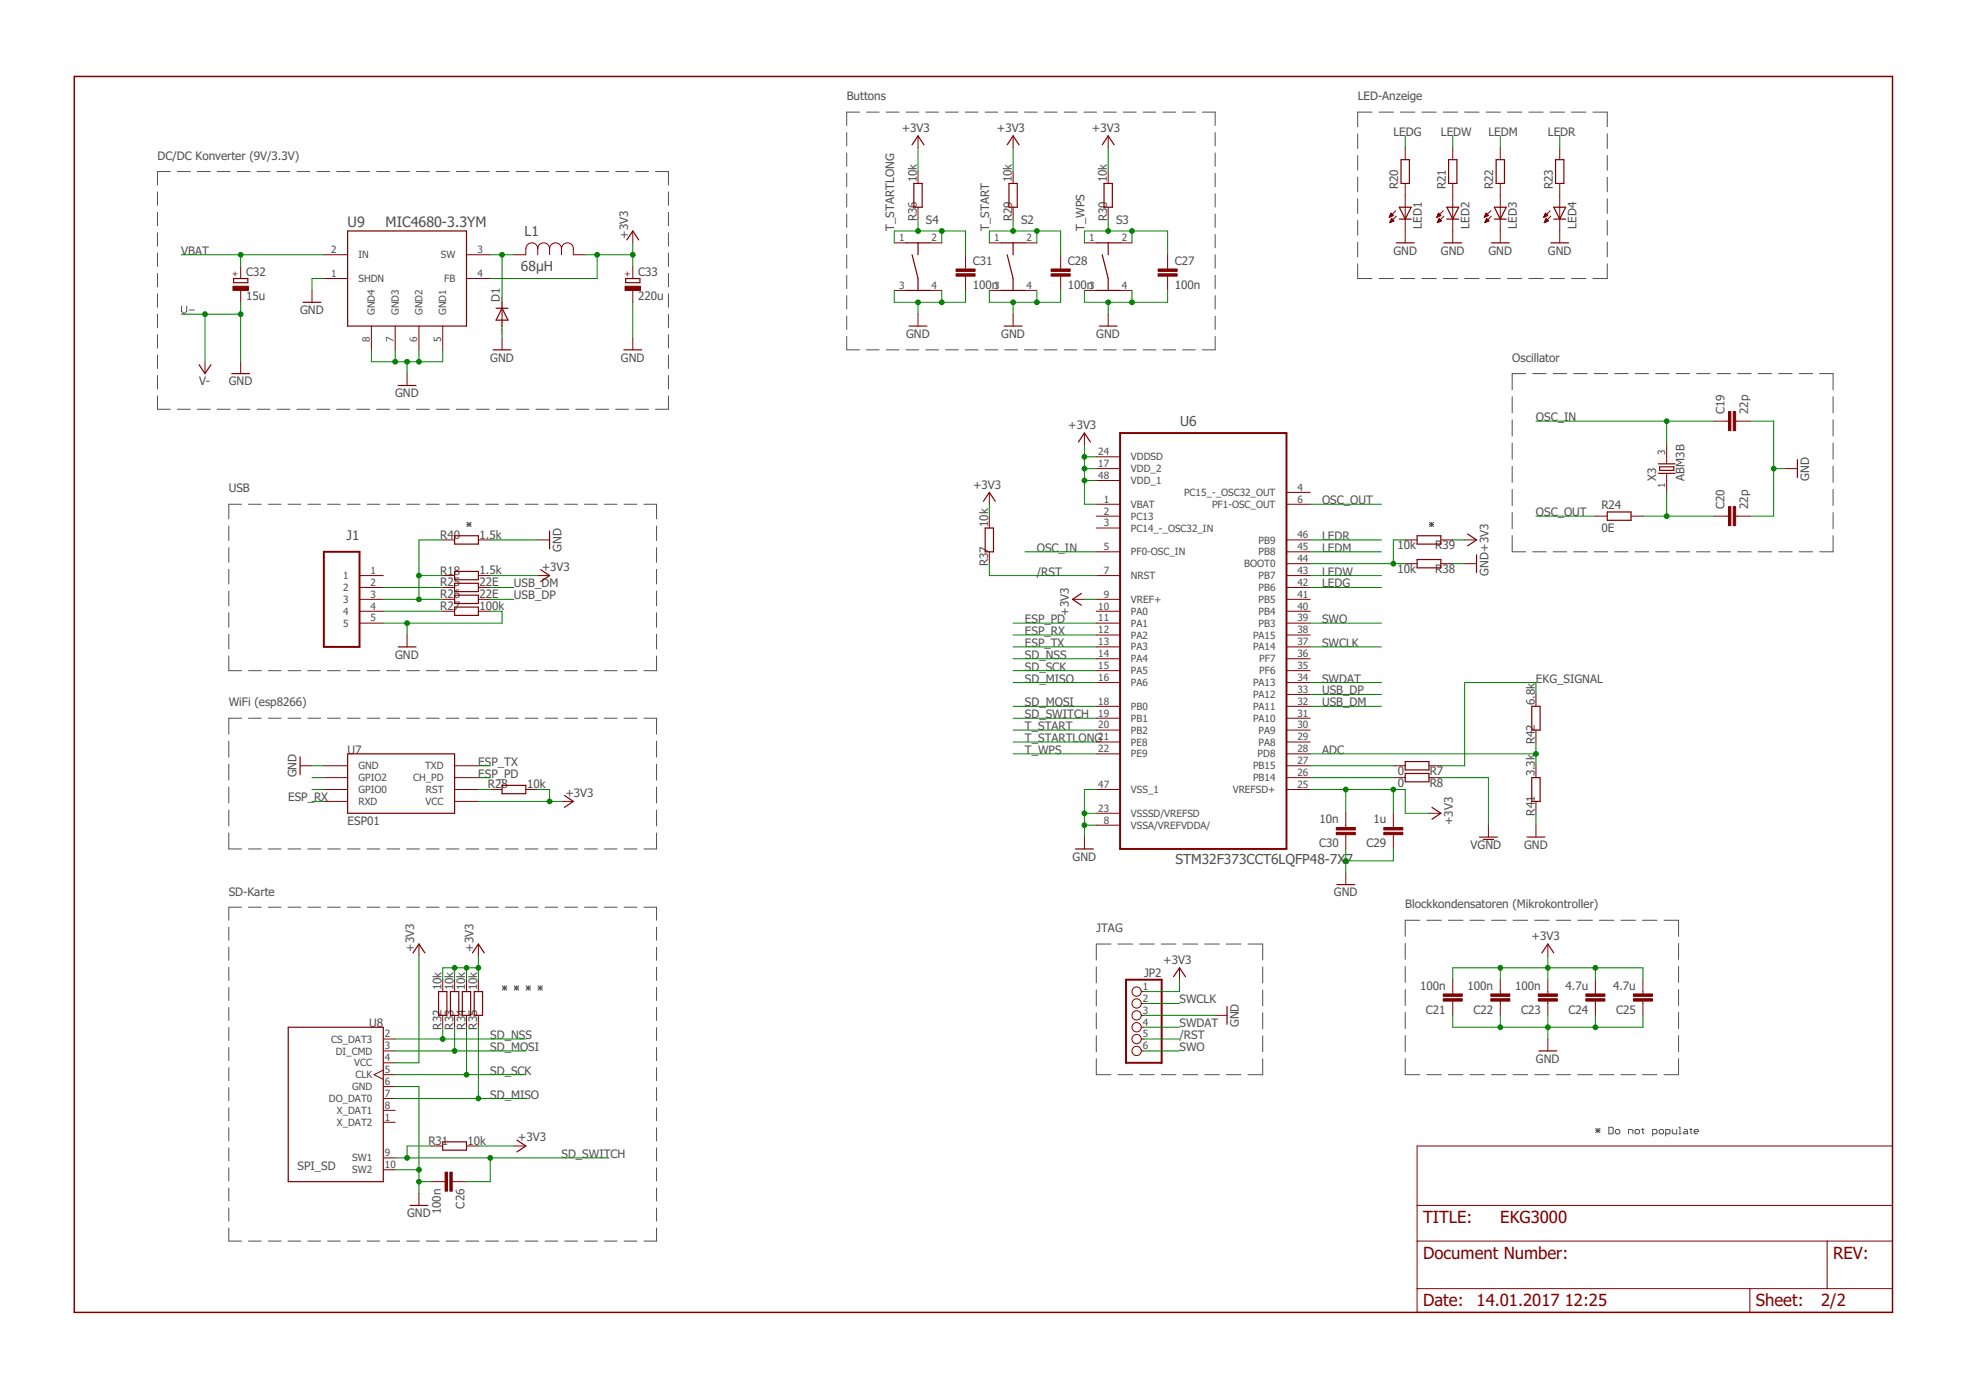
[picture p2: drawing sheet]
<svg xmlns="http://www.w3.org/2000/svg" width="420mm" height="297mm" viewBox="0 0 420 297" stroke-linecap="round" stroke-linejoin="round" font-family="sans-serif">
<g fill="none" stroke="#505050" stroke-width=".21">
<path d="M36.4 36.7h-2.7v2.8M37.9 36.7h2.8M42.2 36.7h2.7M46.4 36.7h2.8M50.7 36.7h2.7M54.9 36.7h2.8M59.2 36.7h2.8M63.5 36.7h2.7M67.7 36.7h2.8M72 36.7h2.7M76.2 36.7h2.8M80.5 36.7h2.7"/>
<path d="M84.8 36.7h2.7M89 36.7h2.8M93.3 36.7h2.7M97.5 36.7h2.8M101.8 36.7h2.7M106 36.7h2.8M110.3 36.7h2.8M114.6 36.7h2.7M118.8 36.7h2.8M123.1 36.7h2.7M127.3 36.7h2.8M131.6 36.7h2.7"/>
<path d="M135.8 36.7h2.8M140.1 36.7h2.8v2.8M181 28.3v2.9M181 32.7v2.8M181 37v2.9M183.7 24h-2.7v2.8M185.2 24h2.7M189.4 24h2.7M193.6 24h2.7M197.8 24h2.8M202.1 24h2.7M206.3 24h2.7"/>
<path d="M210.5 24h2.7M214.7 24h2.8M219 24h2.7M223.2 24h2.7M227.4 24h2.7M231.6 24h2.8M235.9 24h2.7M240.1 24h2.7M244.3 24h2.7M248.5 24h2.7M252.8 24h2.7M257 24h2.7v2.8"/>
<path d="M259.7 28.3v2.9M259.7 32.7v2.8M259.7 37v2.9M290.2 28.6v3.1M290.2 33.2v3.2M290.2 37.9v3.1M293.2 24h-3v3.1M294.7 24h3.1M299.3 24h3.1M303.9 24h3M308.4 24h3.1M313 24h3.1"/>
<path d="M317.6 24h3.1M322.2 24h3M326.7 24h3.1M331.3 24h3M335.9 24h3M340.4 24h3.1v3.1M343.5 28.6v3.1M343.5 33.2v3.2M343.5 37.9v3.1M33.7 41v2.9M33.7 45.4v2.8M33.7 49.7v2.9"/>
<path d="M33.7 54.1v2.8M33.7 58.4v2.9M142.9 41v2.9M142.9 45.4v2.8M142.9 49.7v2.9M142.9 54.1v2.8M142.9 58.4v2.9M181 41.4v2.9M181 45.7v2.9M181 50.1v2.9M181 54.5v2.8M181 58.8v2.9"/>
<path d="M259.7 41.4v2.9M259.7 45.7v2.9M259.7 50.1v2.9M259.7 54.5v2.8M259.7 58.8v2.9M290.2 42.5v3.1M290.2 47.1v3.1M290.2 51.8v3.1M290.2 56.4v3.1h3M294.7 59.5h3.1M299.3 59.5h3.1M303.9 59.5h3"/>
<path d="M308.4 59.5h3.1M313 59.5h3.1M317.6 59.5h3.1M322.2 59.5h3M326.7 59.5h3.1M331.3 59.5h3M335.9 59.5h3M343.5 56.4v3.1h-3.1M343.5 42.5v3.1M343.5 47.1v3.1M343.5 51.8v3.1M33.7 62.8v2.9"/>
<path d="M33.7 67.2v2.8M33.7 71.5v2.9M33.7 75.9v2.8M38.8 65.4v1.1l.5 .6 .6-.6v-1.1M40.4 66.3h1.1M142.9 62.8v2.9M142.9 67.2v2.8M142.9 71.5v2.9M142.9 75.9v2.8M181 63.2v2.8M181 67.5v2.9M181 71.9v2.9h2.7"/>
<path d="M185.2 74.8h2.7M189.4 74.8h2.7M193.6 74.8h2.7M197.8 74.8h2.8M202.1 74.8h2.7M206.3 74.8h2.7M210.5 74.8h2.7M214.7 74.8h2.8M219 74.8h2.7M223.2 74.8h2.7M227.4 74.8h2.7M231.6 74.8h2.8"/>
<path d="M235.9 74.8h2.7M240.1 74.8h2.7M244.3 74.8h2.7M248.5 74.8h2.7M252.8 74.8h2.7M259.7 71.9v2.9h-2.7M259.7 63.2v2.8M259.7 67.5v2.9M326.1 79.8h-2.9v3.5M327.6 79.8h2.8M331.9 79.8h2.9M336.3 79.8h2.9"/>
<path d="M340.7 79.8h2.9M345.1 79.8h2.9M349.5 79.8h2.8M353.8 79.8h2.9M358.2 79.8h2.9M362.6 79.8h2.9M367 79.8h2.8M371.3 79.8h2.9M375.7 79.8h2.9M380.1 79.8h2.9M384.5 79.8h2.9M388.9 79.8h2.9v3.5"/>
<path d="M33.7 80.2v2.9M33.7 84.6v2.9h2.7M37.9 87.5h2.8M42.2 87.5h2.7M46.4 87.5h2.8M50.7 87.5h2.7M54.9 87.5h2.8M59.2 87.5h2.8M63.5 87.5h2.7M67.7 87.5h2.8M72 87.5h2.7M76.2 87.5h2.8"/>
<path d="M80.5 87.5h2.7M84.8 87.5h2.7M89 87.5h2.8M93.3 87.5h2.7M97.5 87.5h2.8M101.8 87.5h2.7M106 87.5h2.8M110.3 87.5h2.8M114.6 87.5h2.7M118.8 87.5h2.8M123.1 87.5h2.7M127.3 87.5h2.8"/>
<path d="M131.6 87.5h2.7M135.8 87.5h2.8M142.9 84.6v2.9h-2.8M142.9 80.2v2.9M323.2 84.8v3.4M323.2 89.7v3.5M323.2 94.7v3.4M323.2 99.6v3.5M391.8 84.8v3.4M391.8 89.7v3.5M391.8 94.7v3.4M391.8 99.6v3.5"/>
<path d="M48.9 112.4v3.1M48.9 117v3.2M51.6 107.8h-2.7v3.1M53.1 107.8h2.7M57.3 107.8h2.8M61.6 107.8h2.7M65.8 107.8h2.7M70 107.8h2.7M74.2 107.8h2.8M78.5 107.8h2.7M82.7 107.8h2.7M86.9 107.8h2.7"/>
<path d="M91.1 107.8h2.8M95.4 107.8h2.7M99.6 107.8h2.7M99.8 112.1h.9M99.8 111.6l.9 .9M100.2 111.6v.9M100.7 111.6l-.9 .9M103.8 107.8h2.7M108 107.8h2.7M112.2 107.8h2.8M116.5 107.8h2.7M120.7 107.8h2.7"/>
<path d="M124.9 107.8h2.8M129.1 107.8h2.8M133.4 107.8h2.7M137.6 107.8h2.7v3.1M140.3 112.4v3.1M140.3 117v3.2M305.5 111.6l.9 .9M305.5 112.1h.9M305.9 111.6v.9M306.4 111.6l-.9 .9M323.2 104.6v3.4M323.2 109.5v3.5"/>
<path d="M323.2 114.5v3.4h2.9M327.6 117.9h2.8M331.9 117.9h2.9M336.3 117.9h2.9M340.7 117.9h2.9M345.1 117.9h2.9M349.5 117.9h2.8M353.8 117.9h2.9M358.2 117.9h2.9M362.6 117.9h2.9M367 117.9h2.8M371.3 117.9h2.9"/>
<path d="M375.7 117.9h2.9M380.1 117.9h2.9M384.5 117.9h2.9M391.8 114.5v3.4h-2.9M391.8 104.6v3.4M391.8 109.5v3.5M48.9 121.7v3.1M48.9 126.3v3.1M48.9 130.9v3.1M48.9 135.6v3.1M140.3 121.7v3.1M140.3 126.3v3.1"/>
<path d="M140.3 130.9v3.1M140.3 135.6v3.1M48.9 140.2v3.1h2.7M48.9 158.4v3.4M51.6 153.5h-2.7v3.4M53.1 143.3h2.7M53.1 153.5h2.7M57.3 143.3h2.8M57.3 153.5h2.8M61.6 143.3h2.7M61.6 153.5h2.7M65.8 143.3h2.7"/>
<path d="M65.8 153.5h2.7M70 143.3h2.7M70 153.5h2.7M74.2 143.3h2.8M74.2 153.5h2.8M78.5 143.3h2.7M78.5 153.5h2.7M82.7 143.3h2.7M82.7 153.5h2.7M86.9 143.3h2.7M86.9 153.5h2.7M91.1 143.3h2.8"/>
<path d="M91.1 153.5h2.8M95.4 143.3h2.7M95.4 153.5h2.7M99.6 143.3h2.7M99.6 153.5h2.7M103.8 143.3h2.7M103.8 153.5h2.7M108 143.3h2.7M108 153.5h2.7M112.2 143.3h2.8M112.2 153.5h2.8M116.5 143.3h2.7"/>
<path d="M116.5 153.5h2.7M120.7 143.3h2.7M120.7 153.5h2.7M124.9 143.3h2.8M124.9 153.5h2.8M129.1 143.3h2.8M129.1 153.5h2.8M133.4 143.3h2.7M133.4 153.5h2.7M137.6 153.5h2.7v3.4M140.3 140.2v3.1h-2.7M140.3 158.4v3.4"/>
<path d="M48.9 163.3v3.4M48.9 168.2v3.4M48.9 173.1v3.4M48.9 178v3.4h2.7M140.3 163.3v3.4M140.3 168.2v3.4M140.3 173.1v3.4M140.3 178v3.4h-2.7M48.9 198.1v2.8M51.6 193.9h-2.7v2.7M53.1 181.4h2.7M53.1 193.9h2.7"/>
<path d="M57.3 181.4h2.8M57.3 193.9h2.8M61.6 181.4h2.7M61.6 193.9h2.7M65.8 181.4h2.7M65.8 193.9h2.7M70 181.4h2.7M70 193.9h2.7M74.2 181.4h2.8M74.2 193.9h2.8M78.5 181.4h2.7M78.5 193.9h2.7"/>
<path d="M82.7 181.4h2.7M82.7 193.9h2.7M86.9 181.4h2.7M86.9 193.9h2.7M91.1 181.4h2.8M91.1 193.9h2.8M95.4 181.4h2.7M95.4 193.9h2.7M99.6 181.4h2.7M99.6 193.9h2.7M103.8 181.4h2.7M103.8 193.9h2.7"/>
<path d="M108 181.4h2.7M108 193.9h2.7M112.2 181.4h2.8M112.2 193.9h2.8M116.5 181.4h2.7M116.5 193.9h2.7M120.7 181.4h2.7M120.7 193.9h2.7M124.9 181.4h2.8M124.9 193.9h2.8M129.1 181.4h2.8M129.1 193.9h2.8"/>
<path d="M133.4 181.4h2.7M133.4 193.9h2.7M137.6 193.9h2.7v2.7M140.3 198.1v2.8M303.4 196.7h-3.1v3.4M304.9 196.7h3.1M309.5 196.7h3.2M314.2 196.7h3M318.7 196.7h3.2M323.4 196.7h3.1M328 196.7h3.1M332.6 196.7h3.1"/>
<path d="M337.2 196.7h3.1M341.8 196.7h3.1M346.4 196.7h3.1M351 196.7h3.1M355.6 196.7h3.1v3.4M48.9 202.4v2.8M48.9 206.7v2.8M48.9 211v2.8M48.9 215.3v2.8M48.9 219.6v2.8M107.4 210.7l.9 .9M107.4 211.1h.9"/>
<path d="M107.8 210.7v.9M108.3 210.7l-.9 .9M109.9 211.1h.9M109.9 210.7l.9 .9M110.4 210.7v.9M110.8 210.7l-.9 .9M112.4 211.1h1M112.4 210.7l1 .9M112.9 210.7v.9M113.4 210.7l-1 .9M115 211.1h.9M115 210.7l.9 .9"/>
<path d="M115.4 210.7v.9M115.9 210.7l-.9 .9M140.3 202.4v2.8M140.3 206.7v2.8M140.3 211v2.8M140.3 215.3v2.8M140.3 219.6v2.8M234.3 206.6v3.4M234.3 211.5v3.4M234.3 216.5v3.4M237.4 201.7h-3.1v3.4M238.9 201.7h3.2"/>
<path d="M243.5 201.7h3.2M248.2 201.7h3.1M252.8 201.7h3.1M257.5 201.7h3.1M262.1 201.7h3.1M266.7 201.7h3.2v3.4M269.9 206.6v3.4M269.9 211.5v3.4M269.9 216.5v3.4M300.3 201.6v3.4M300.3 206.5v3.5M300.3 211.5v3.4"/>
<path d="M300.3 216.4v3.4M358.7 201.6v3.4M358.7 206.5v3.5M358.7 211.5v3.4M358.7 216.4v3.4M48.9 223.9v2.8M48.9 228.2v2.7M48.9 232.4v2.8M48.9 236.7v2.8M140.3 223.9v2.8M140.3 228.2v2.7M140.3 232.4v2.8"/>
<path d="M140.3 236.7v2.8M234.3 221.4v3.4M234.3 226.3v3.4h3.1M238.9 229.7h3.2M243.5 229.7h3.2M248.2 229.7h3.1M252.8 229.7h3.1M257.5 229.7h3.1M262.1 229.7h3.1M269.9 226.3v3.4h-3.2M269.9 221.4v3.4M300.3 226.2v3.5h3.1"/>
<path d="M300.3 221.3v3.4M304.9 229.7h3.1M309.5 229.7h3.2M314.2 229.7h3M318.7 229.7h3.2M323.4 229.7h3.1M328 229.7h3.1M332.6 229.7h3.1M337.2 229.7h3.1M341.8 229.7h3.1M346.4 229.7h3.1M351 229.7h3.1"/>
<path d="M358.7 226.2v3.5h-3.1M358.7 221.3v3.4M48.9 241v2.8M48.9 245.3v2.8M48.9 249.6v2.8M48.9 253.9v2.7M48.9 258.1v2.8M140.3 241v2.8M140.3 245.3v2.8M140.3 249.6v2.8M140.3 253.9v2.7M140.3 258.1v2.8"/>
<path d="M341 241.1l.9 1M341 241.6h.9M341.5 241.1v1M341.9 241.1l-.9 1M343.8 240.9h.7l.3 .2v1l-.3 .2h-.7zM345.2 241.6l.3-.2h.4l.3 .2v.5l-.3 .2h-.4l-.3-.2zM348 242.3v-.9h.7l.3 .2v.7M349.4 241.6l.3-.2h.4l.3 .2v.5l-.3 .2h-.4l-.3-.2zM350.8 241.4h.5M351.1 241.1v1l.2 .2M353.2 242.3h.7l.2-.2v-.5l-.2-.2h-.7v1.4M354.6 241.6l.2-.2h.5l.2 .2v.5l-.2 .2h-.5l-.2-.2z"/>
<path d="M356 242.3h.7l.2-.2v-.5l-.2-.2h-.7v1.4M357.4 241.4v.7l.2 .2h.7v-.9M358.8 242.3h.5M358.8 240.9h.2v1.4M360 241.4h.4l.3 .2v.7h-.7l-.3-.2 .3-.3h.7M361.1 241.4h.5M361.4 241.1v1l.2 .2M362.1 241.8h.9l-.2-.4h-.5l-.2 .2v.5l.2 .2h.5M48.9 262.4v2.8h2.7M53.1 265.2h2.7M57.3 265.2h2.8M61.6 265.2h2.7"/>
<path d="M65.8 265.2h2.7M70 265.2h2.7M74.2 265.2h2.8M78.5 265.2h2.7M82.7 265.2h2.7M86.9 265.2h2.7M91.1 265.2h2.8M95.4 265.2h2.7M99.6 265.2h2.7M103.8 265.2h2.7M108 265.2h2.7M112.2 265.2h2.8"/>
<path d="M116.5 265.2h2.7M120.7 265.2h2.7M124.9 265.2h2.8M129.1 265.2h2.8M133.4 265.2h2.7M140.3 262.4v2.8h-2.7"/>
</g>
<path d="M15.9 16.3h388.6v264.2h-388.6z" fill="none" stroke="#800000" stroke-width=".32"/>
<g fill="none" stroke="#800000" stroke-width=".21">
<path d="M196.2 29v2.6M196.2 36.7v2.5M216.5 29v2.6M216.5 36.7v2.5M236.8 29v2.6M236.8 36.7v2.5M300.3 31.6v2.5M300.3 39.2v12.7M310.5 31.6v2.5M310.5 39.2v12.7M320.6 31.6v2.5M320.6 39.2v12.7"/>
<path d="M333.3 31.6v2.5M333.3 39.2v12.7M51.4 57v2.5M69.2 59.5h5.1M69.2 54.4h5.1M99.7 59.5h5.1M99.7 54.4h5.1M114.9 53.2a1.27 1.27 0 0 1 1.3-1.3 1.27 1.27 0 0 1 1.3 1.3M114.9 53.2a1.27 1.27 0 0 0-1.3-1.3 1.27 1.27 0 0 0-1.2 1.3v1.2h-2.6M114.9 53.2v1.2M117.5 53.2a1.27 1.27 0 0 1 1.2-1.3 1.27 1.27 0 0 1 1.3 1.3M117.5 53.2v1.2"/>
<path d="M120 53.2a1.27 1.27 0 0 1 1.3-1.3 1.27 1.27 0 0 1 1.2 1.3v1.2h2.6M120 53.2v1.2M135.2 49.4v2.5M135.2 57v2.5M191.1 51.9h2.6M196.2 44.3v2.5M198.7 51.9h2.6M206.4 54.4v3.1M206.4 59v3.1M211.4 51.9h2.6M216.5 44.3v2.5M219.1 51.9h2.5"/>
<path d="M226.7 54.4v3.1M226.7 59v3.1M231.8 51.9h2.5M236.8 44.3v2.5M239.4 51.9h2.5M249.5 54.4v3.1M249.5 59v3.1M296.9 46.3h.3M297 46.2h.4M297 47.5h.1M297.1 46.1h.6M297.1 46h.6"/>
<path d="M297.1 47.4h.3M297.1 47.3h.6M297.2 45.8h.4M297.2 45.7h.3M297.2 47.2h.7M297.2 45.6h.1M297.2 47.1h.6M297.3 46.9h.3M297.3 46.8h.2M297.4 46.7l.5 .5-.9 .4zM297.8 46.1l-.5-.5-.4 .8M297.8 46.1l-.9 .3"/>
<path d="M298.3 45l-1.4 1.4M298.4 46.2l-1.4 1.4M307.1 46.3h.2M307.1 46.2h.5M307.2 47.5h.1M307.2 46.1h.7M307.3 46h.5M307.3 47.4h.3M307.3 45.8h.4M307.3 47.3h.6M307.4 45.7h.2M307.4 47.2h.6"/>
<path d="M307.4 45.6h.1M307.4 47.1h.5M307.4 45.6l-.4 .8M307.4 45.6l.5 .5M307.5 46.9h.3M307.5 46.8h.2M307.6 46.7l.5 .5-.9 .4zM307.9 46.1l-.9 .3M308.4 45l-1.4 1.4M308.6 46.2l-1.4 1.4M317.3 46.3h.2M317.3 46.2h.5"/>
<path d="M317.4 47.5h.1M317.4 46.1h.7M317.4 46h.6M317.4 47.4h.3M317.5 45.8h.4M317.5 47.3h.5M317.5 45.7h.3M317.5 47.2h.7M317.6 45.6h.1M317.6 47.1h.5M317.6 45.6l-.4 .8M317.6 45.6l.5 .5-.9 .3"/>
<path d="M317.6 46.9h.3M317.7 46.8h.1M318.2 47.2l-.5-.5-.4 .9M318.2 47.2l-.9 .4M318.6 45l-1.4 1.4M318.7 46.2l-1.4 1.4M330 46.3h.2M330 46.2h.5M330.1 46.1h.6M330.1 47.5h.1M330.1 46h.6M330.1 47.4h.3"/>
<path d="M330.2 45.8h.4M330.2 47.3h.5M330.2 45.7h.3M330.2 47.2h.7M330.3 45.6h.1M330.3 47.1h.5M330.3 45.6l.5 .5-.9 .3zM330.3 46.9h.3M330.4 46.8h.1M330.4 46.7l.5 .5-.9 .4zM331.3 45l-1.4 1.4M331.4 46.2l-1.4 1.4"/>
<path d="M43.8 77.3v2.5M51.4 62.1v2.5M51.4 77.3v2.5M66.7 62.1v2.5M79.4 69.7v5.1M84.5 69.7v5.1M87 79.8v2.6M89.5 69.7v5.1M94.6 69.7v5.1M107.3 64.6v5.1M107.3 72.2v2.6M135.2 62.1v2.5"/>
<path d="M135.2 72.2v2.6M191.1 62.1h2.6M196.2 67.1v2.6M198.7 62.1h2.6M211.4 62.1h2.6M216.5 67.1v2.6M219.1 62.1h2.5M231.8 62.1h2.5M236.8 67.1v2.6M239.4 62.1h2.5M231.8 92.5v2.6M234.3 97.6h5.1"/>
<path d="M356.2 95.1v4M366.4 90h3M370.9 90h3.1M94.6 115.4h2.6M102.2 115.4h2.6M114.9 115.4h2.6M211.4 105.2v2.6M211.4 110.3v2.5M211.4 117.9v2.6M234.3 100.1h5.1M234.3 102.7h5.1M234.3 107.8h5.1"/>
<path d="M234.3 110.3h5.1M234.3 112.8h5.1M234.3 117.9h5.1M274.9 107.8h5.1M274.9 117.9h5.1M274.9 115.4h5.1M274.9 105.2h5.1M300.3 115.4h2.6M307.9 115.4h2.6M313 115.4h2.6M341 110.3h2.5M348.6 110.3h2.5"/>
<path d="M356.2 101.2v4M366.4 110.3h3M370.9 110.3h3.1M381.6 100.1h2.5M76.8 123h5.1M76.8 128.1h5.1M76.8 130.6h5.1M76.8 133.2h5.1M76.8 125.5h5.1M87 135.7v2.5M94.6 123h2.6M94.6 128.1h2.6"/>
<path d="M94.6 130.6h2.6M94.6 125.5h2.6M102.2 123h2.6M102.2 128.1h2.6M102.2 130.6h2.6M102.2 125.5h2.6M114.9 123h2.6M229.2 128.1h2.6M234.3 123h5.1M234.3 128.1h5.1M234.3 130.6h5.1M234.3 133.2h5.1"/>
<path d="M234.3 135.7h5.1M234.3 138.2h5.1M274.9 123h5.1M274.9 128.1h5.1M274.9 130.6h5.1M274.9 133.2h5.1M274.9 135.7h5.1M274.9 138.2h5.1M274.9 125.5h5.1M274.9 120.5h5.1M300.3 120.5h2.6M307.9 120.5h2.6"/>
<path d="M313 120.5h2.6M234.3 140.8h5.1M234.3 143.3h5.1M234.3 145.9h5.1M234.3 150.9h5.1M234.3 153.5h5.1M234.3 156h5.1M234.3 158.6h5.1M274.9 140.8h5.1M274.9 143.3h5.1M274.9 145.9h5.1M274.9 150.9h5.1"/>
<path d="M274.9 153.5h5.1M274.9 156h5.1M274.9 158.6h5.1M274.9 148.4h5.1M328.3 148.4v2.5M328.3 156v2.6M64.1 163.6h2.6M69.2 168.7h5.1M69.2 166.2h5.1M69.2 163.6h5.1M69.2 171.3h5.1M97.2 168.7h5"/>
<path d="M97.2 166.2h5M97.2 163.6h5M97.2 171.3h5M104.8 168.7h2.5M112.4 168.7h2.5M120 171.3h2.5M231.8 178.9v2.5M234.3 161.1h5.1M234.3 168.7h5.1M234.3 173.8h5.1M234.3 176.3h5.1M274.9 161.1h5.1"/>
<path d="M274.9 168.7h5.1M274.9 166.2h5.1M274.9 163.6h5.1M287.6 173.8v3M287.6 178.4v3M297.8 166.2h2.5M297.8 163.6h2.5M297.8 173.8v3M297.8 178.4v3M305.4 173.8h2.5M305.4 166.2h2.5M305.4 163.6h2.5"/>
<path d="M318.1 176.3v2.6M328.3 163.6v2.6M328.3 171.3v2.5M328.3 176.3v2.6M287.6 186.5v2.5M89.5 201.7v2.6M94.6 209.4v2.5M94.6 217v2.5M97.2 209.4v2.5M97.2 217v2.5M99.7 209.4v2.5M99.7 217v2.5"/>
<path d="M102.2 201.7v2.6M102.2 209.4v2.5M102.2 217v2.5M243.9 211.9h.6M243.9 214.4h.6M243.9 217h.6M243.9 219.5h.6M252.1 206.8v2.6M259.7 217h2.5M310.5 209.4v3M310.5 213.9v3.1M320.6 209.4v3"/>
<path d="M320.6 213.9v3.1M330.8 201.7v2.6M330.8 209.4v3M330.8 213.9v3.1M341 209.4v3M341 213.9v3.1M351.1 209.4v3M351.1 213.9v3.1M81.9 222h2.6M81.9 224.6h2.6M81.9 228.7l-2 1 2 1M81.9 229.7h2.6"/>
<path d="M81.9 234.7h2.6M81.9 232.2h2.6M81.9 227.1h2.6M81.9 237.3h2.6M81.9 239.8h2.6M243.9 222h.6M243.9 224.6h.6M330.8 222v2.6M81.9 247.4h2.6M81.9 250h2.6M89.5 255.1v2.5M92.1 244.9h2.5"/>
<path d="M92.1 252.5h3M96.6 252.5h3.1M99.7 244.9h2.5M109.8 244.9h2.6M302.9 244.9h101.6v35.6h-101.6zM302.9 257.6h101.6M302.9 265.2h101.6M302.9 275.4h101.6M374 275.4v5.1M390.5 265.2v10.2"/>
<circle cx="242.9" cy="217" r=".99"/>
<circle cx="242.9" cy="214.4" r=".99"/>
<circle cx="242.9" cy="219.5" r=".99"/>
<circle cx="242.9" cy="211.9" r=".99"/>
<circle cx="242.9" cy="222" r=".99"/>
<circle cx="242.9" cy="224.6" r=".99"/>
</g>
<path d="M239.4 92.5h35.5v88.9h-35.5zM69.2 117.9h7.6v20.3h-7.6zM240.6 209.4h7.7v17.7h-7.7z" fill="none" stroke="#800000" stroke-width=".42"/>
<g fill="none" stroke="#800000" stroke-width=".25">
<path d="M194.9 30.9l1.3-1.9 1.3 1.9M195.3 39.2h1.8v5.1h-1.8zM215.2 30.9l1.3-1.9 1.3 1.9M215.6 39.2h1.8v5.1h-1.8zM235.6 30.9l1.2-1.9 1.3 1.9M235.9 39.2h1.8v5.1h-1.8zM299.4 34.1h1.8v5.1h-1.8zM309.6 34.1h1.8v5.1h-1.8zM319.7 34.1h1.8v5.1h-1.8zM332.4 34.1h1.8v5.1h-1.8zM49.9 59.5h3.1v.9h-3.1zM74.3 49.4h25.4v20.3h-25.4z"/>
<path d="M133.7 59.5h3.1v.9h-3.1zM134 51.3l1.2-1.9 1.3 1.9M193.7 51.9h5M194.9 54.4l1.3 5.1v2.6M196.2 51.9v2.5M214 51.9h5.1M215.2 54.4l1.3 5.1v2.6M216.5 51.9v2.5M234.3 51.9h5.1M235.6 54.4l1.2 5.1v2.6M236.8 51.9v2.5M298.4 51.9h3.8"/>
<path d="M299 44.3h2.6l-1.3 2.5zM299 46.8h2.6M308.6 51.9h3.8M309.2 46.8h2.5M309.2 44.3h2.5l-1.2 2.5zM318.7 51.9h3.8M319.4 46.8h2.5M319.4 44.3h2.5l-1.3 2.5zM331.4 51.9h3.8M332.1 46.8h2.5M332.1 44.3h2.5l-1.3 2.5zM42.5 77.9l1.3 1.9 1.3-1.9"/>
<path d="M49.5 79.8h3.8M64.8 64.6h3.8M105.4 74.8h3.8M106 65.9h2.6M107.3 65.9l1.3 2.5h-2.6zM133.3 74.8h3.8M193.7 62.1h5M194.3 69.7h3.8M214 62.1h5.1M214.6 69.7h3.8M234.3 62.1h5.1M234.9 69.7h3.8"/>
<path d="M85.1 82.4h3.8M230.5 94.4l1.3-1.9 1.2 1.9M354.4 99.1h3.6M354.7 99.8h3v.7h-3zM384.1 98.2v3.8M97.2 114.5h5v1.8h-5zM117.5 113.5v3.8M210.2 107.1l1.2-1.9 1.3 1.9M210.5 112.8h1.8v5.1h-1.8zM302.9 119.6h5v1.7h-5zM302.9 114.5h5v1.8h-5zM313.6 114.1l2 1.3-2 1.2"/>
<path d="M315.6 118.6v3.8M343.5 109.4h5.1v1.8h-5.1zM354.4 101.2h3.6M85.1 138.2h3.8M97.2 122.1h5v1.8h-5zM97.2 124.7h5v1.7h-5zM97.2 127.2h5v1.8h-5zM97.2 129.7h5v1.8h-5zM115.5 121.7l2 1.3-2 1.3M231.1 126.8l-1.9 1.3 1.9 1.2M327.4 150.9h1.7v5.1h-1.7zM64.1 161.7v3.8"/>
<path d="M74.3 161.1h22.9v12.7h-22.9zM107.3 167.8h5.1v1.8h-5.1zM120.6 170l1.9 1.3-1.9 1.2M300.3 162.8h5.1v1.7h-5.1zM300.3 165.3h5.1v1.8h-5.1zM306 172.5l1.9 1.3-1.9 1.3M316.2 178.9h3.8M317 179.4h2.2M326.3 178.9h3.9M327.4 166.2h1.7v5.1h-1.7zM229.8 181.4h3.9M285.7 189h3.8"/>
<path d="M61.6 219.5h20.3v33h-20.3zM88.3 203.6l1.2-1.9 1.3 1.9M93.7 211.9h1.8v5.1h-1.8zM96.3 211.9h1.7v5.1h-1.7zM98.8 211.9h1.8v5.1h-1.8zM101 203.6l1.2-1.9 1.3 1.9M101.3 211.9h1.8v5.1h-1.8zM250.8 208.7l1.3-1.9 1.2 1.9M262.2 215.1v3.8M329.5 203.6l1.3-1.9 1.3 1.9M328.9 224.6h3.8M87.6 257.6h3.8"/>
<path d="M94.6 244h5.1v1.8h-5.1zM110.5 243.6l1.9 1.3-1.9 1.3"/>
</g>
<g fill="#800000" stroke="#800000" stroke-width=".21">
<path d="M370.4 88h.5v4h-.5z"/>
<path d="M369.4 88h.5v4h-.5z"/>
<path d="M370.4 108.3h.5v4h-.5z"/>
<path d="M369.4 108.3h.5v4h-.5z"/>
<path d="M308.4 212.4h4.1v.5h-4.1z"/>
<path d="M308.4 213.4h4.1v.5h-4.1z"/>
<path d="M318.6 212.4h4.1v.5h-4.1z"/>
<path d="M318.6 213.4h4.1v.5h-4.1z"/>
<path d="M328.8 212.4h4v.5h-4z"/>
<path d="M328.8 213.4h4v.5h-4z"/>
<path d="M338.9 212.4h4.1v.5h-4.1z"/>
<path d="M338.9 213.4h4.1v.5h-4.1z"/>
<path d="M349.1 212.4h4v.5h-4z"/>
<path d="M349.1 213.4h4v.5h-4z"/>
<path d="M95.1 250.5h.5v4.1h-.5z"/>
<path d="M96.1 250.5h.5v4.1h-.5z"/>
<path d="M247.5 58.5h4.1v.5h-4.1z"/>
<path d="M247.5 57.5h4.1v.5h-4.1z"/>
<path d="M224.6 58.5h4.1v.5h-4.1z"/>
<path d="M224.6 57.5h4.1v.5h-4.1z"/>
<path d="M295.7 176.8h4.1v.6h-4.1z"/>
<path d="M295.7 177.9h4.1v.5h-4.1z"/>
<path d="M285.6 176.8h4v.6h-4z"/>
<path d="M285.6 177.9h4v.5h-4z"/>
<path d="M204.3 58.5h4.1v.5h-4.1z"/>
<path d="M204.3 57.5h4.1v.5h-4.1z"/>
<path d="M49.8 61.2h3.3v.9h-3.3z"/>
<path d="M133.6 61.2h3.3v.9h-3.3z"/>
</g>
<g fill="none" stroke="#008000" stroke-width=".21">
<path d="M196.2 31.6v5.1M216.5 31.6v5.1M236.8 31.6v5.1M300.3 29v2.6M310.5 29v2.6M320.6 29v2.6M333.3 29v2.6M38.7 54.4h30.5M51.4 54.4v2.6M69.2 59.5h-2.5v2.6M104.8 54.4h5M107.3 54.4v10.2"/>
<path d="M125.1 54.4h10.1M127.6 54.4v5.1h-22.8M135.2 51.9v5.1M191.1 51.9v-2.5h15.3v5M196.2 46.8v2.6M201.3 49.4v2.5M211.4 51.9v-2.5h15.3v5M216.5 46.8v2.6M221.6 49.4v2.5M231.8 51.9v-2.5h17.7v5M236.8 46.8v2.6M241.9 49.4v2.5"/>
<path d="M38.7 67.1h12.7M43.8 67.1v10.2M51.4 64.6v12.7M79.4 74.8v2.5h15.2v-2.5M84.5 74.8v2.5M87 77.3v2.5M89.5 74.8v2.5M107.3 69.7v2.5M135.2 64.6v7.6M191.1 62.1v2.5h15.3v-2.5M196.2 64.6v2.5M201.3 62.1v2.5"/>
<path d="M211.4 62.1v2.5h15.3v-2.5M216.5 64.6v2.5M221.6 62.1v2.5M231.8 62.1v2.5h17.7v-2.5M236.8 64.6v2.5M241.9 62.1v2.5M231.8 95.1v12.7h2.5M231.8 97.6h2.5M328.3 90h38.1M356.2 90v5.1M374 90h5.1v20.3h-5.1M94.6 115.4h-5.1v12.7"/>
<path d="M104.8 115.4h10.1M211.4 107.8v2.5M219.1 117.9h15.2M231.8 100.1h2.5M231.8 102.7h2.5M280 115.4h15.2M280 107.8h15.2M280 117.9h15.2M300.3 115.4h-2.5v5.1M310.5 115.4h2.5M328.3 110.3h12.7M351.1 110.3h15.3"/>
<path d="M356.2 105.2v5.1M379.1 100.1h2.5M81.9 130.6h12.7M81.9 128.1h12.7M81.9 125.5h12.7M87 133.2v2.5M89.5 123h5.1M104.8 130.6h2.5v2.6h-25.4M104.8 123h10.1M104.8 128.1h5M104.8 125.5h5M211.4 120.5v2.5h22.9"/>
<path d="M216.5 133.2h17.8M216.5 138.2h17.8M216.5 135.7h17.8M231.8 128.1h2.5M280 133.2h15.2M280 123h15.2M280 138.2h15.2M280 120.5h20.3M280 125.5h15.2M310.5 120.5h2.5M216.5 145.9h17.8M216.5 140.8h17.8"/>
<path d="M216.5 143.3h17.8M216.5 150.9h17.8M216.5 156h17.8M216.5 153.5h17.8M216.5 158.6h17.8M280 145.9h15.2M280 150.9h15.2M280 148.4h15.2M328.3 148.4v-2.5h-15.3v17.7h-5.1M328.3 158.6v5M66.7 163.6h2.5M66.7 168.7h2.5"/>
<path d="M66.7 171.3h2.5M66.7 166.2h2.5M102.2 163.6h2.6M102.2 168.7h2.6M102.2 171.3h17.8M102.2 166.2h2.6M114.9 168.7h2.6v2.6M216.5 161.1h17.8M231.8 173.8h2.5M231.8 176.3h2.5M234.3 168.7h-2.5v10.2M280 163.6h17.8"/>
<path d="M280 168.7h20.3v5.1h5.1M280 161.1h48.3M280 166.2h17.8M287.6 168.7v5.1M297.8 168.7v5.1M307.9 166.2h10.2v10.1M328.3 173.8v2.5M287.6 181.4v5.1M297.8 181.4v2.6h-10.2M89.5 204.3v22.8h-5M94.6 219.5v2.5M97.2 206.8v2.6"/>
<path d="M97.2 219.5v5.1M99.7 206.8v2.6M99.7 219.5v10.2M102.2 206.8h-7.6v2.6M102.2 204.3v5.1M102.2 219.5v15.2M244.5 219.5h7.6M244.5 214.4h7.6M244.5 217h15.2M252.1 209.4v2.5h-7.6M310.5 217v2.5h40.6v-2.5M310.5 209.4v-2.6h40.6v2.6"/>
<path d="M320.6 206.8v2.6M320.6 217v2.5M330.8 204.3v5.1M330.8 217v5M341 206.8v2.6M341 217v2.5M84.5 224.6h27.9M84.5 222h27.9M84.5 232.2h5v22.9M84.5 229.7h27.9M84.5 234.7h27.9M244.5 224.6h7.6"/>
<path d="M244.5 222h7.6M84.5 250h5M84.5 247.4h45.7M89.5 252.5h2.6M92.1 244.9h-5.1v2.5M102.2 244.9h7.6M104.8 247.4v5.1h-5.1"/>
</g>
<g fill="#008000" stroke="#008000" stroke-width=".21">
<circle cx="87" cy="133.2" r=".51"/>
<circle cx="379.1" cy="100.1" r=".51"/>
<circle cx="216.5" cy="64.6" r=".51"/>
<circle cx="221.6" cy="64.6" r=".51"/>
<circle cx="236.8" cy="64.6" r=".51"/>
<circle cx="241.9" cy="64.6" r=".51"/>
<circle cx="231.8" cy="173.8" r=".51"/>
<circle cx="231.8" cy="176.3" r=".51"/>
<circle cx="320.6" cy="219.5" r=".51"/>
<circle cx="330.8" cy="219.5" r=".51"/>
<circle cx="341" cy="219.5" r=".51"/>
<circle cx="89.5" cy="252.5" r=".51"/>
<circle cx="89.5" cy="250" r=".51"/>
<circle cx="287.6" cy="184" r=".51"/>
<circle cx="196.2" cy="64.6" r=".51"/>
<circle cx="201.3" cy="64.6" r=".51"/>
<circle cx="87" cy="77.3" r=".51"/>
<circle cx="84.5" cy="77.3" r=".51"/>
<circle cx="89.5" cy="77.3" r=".51"/>
<circle cx="51.4" cy="67.1" r=".51"/>
<circle cx="43.8" cy="67.1" r=".51"/>
<circle cx="89.5" cy="128.1" r=".51"/>
<circle cx="89.5" cy="123" r=".51"/>
<circle cx="117.5" cy="171.3" r=".51"/>
<circle cx="231.8" cy="97.6" r=".51"/>
<circle cx="231.8" cy="100.1" r=".51"/>
<circle cx="231.8" cy="102.7" r=".51"/>
<circle cx="320.6" cy="206.8" r=".51"/>
<circle cx="330.8" cy="206.8" r=".51"/>
<circle cx="341" cy="206.8" r=".51"/>
<circle cx="97.2" cy="206.8" r=".51"/>
<circle cx="99.7" cy="206.8" r=".51"/>
<circle cx="102.2" cy="206.8" r=".51"/>
<circle cx="127.6" cy="54.4" r=".51"/>
<circle cx="135.2" cy="54.4" r=".51"/>
<circle cx="287.6" cy="168.7" r=".51"/>
<circle cx="297.8" cy="168.7" r=".51"/>
<circle cx="94.6" cy="222" r=".51"/>
<circle cx="99.7" cy="229.7" r=".51"/>
<circle cx="102.2" cy="234.7" r=".51"/>
<circle cx="97.2" cy="224.6" r=".51"/>
<circle cx="216.5" cy="49.4" r=".51"/>
<circle cx="221.6" cy="49.4" r=".51"/>
<circle cx="236.8" cy="49.4" r=".51"/>
<circle cx="241.9" cy="49.4" r=".51"/>
<circle cx="328.3" cy="161.1" r=".51"/>
<circle cx="356.2" cy="90" r=".51"/>
<circle cx="356.2" cy="110.3" r=".51"/>
<circle cx="104.8" cy="247.4" r=".51"/>
<circle cx="87" cy="247.4" r=".51"/>
<circle cx="196.2" cy="49.4" r=".51"/>
<circle cx="201.3" cy="49.4" r=".51"/>
<circle cx="297.8" cy="120.5" r=".51"/>
<circle cx="51.4" cy="54.4" r=".51"/>
<circle cx="107.3" cy="54.4" r=".51"/>
</g>
<g font-size="3.6" fill="#800000">
<text x="304.1" y="261.4">TITLE:</text>
<text x="320.6" y="261.4">EKG3000</text>
<text x="304.1" y="269">Document Number:</text>
<text x="391.8" y="269">REV:</text>
<text x="304.1" y="279.2">Date:</text>
<text x="315.6" y="279.2">14.01.2017</text>
<text x="334.4" y="279.2">12:25</text>
<text x="375.2" y="279.2">Sheet:</text>
<text x="389.2" y="279.2">2/2</text>
</g>
<g font-size="3.1" fill="#505050">
<text x="74.3" y="48.6">U9</text>
<text x="82.4" y="48.6">MIC4680-3.3YM</text>
</g>
<g font-size="2.9" fill="#505050">
<text x="112.1" y="50.4">L1</text>
<text x="111.3" y="57.8">68µH</text>
<text x="252.2" y="91">U6</text>
<text x="74.1" y="115.4">J1</text>
<text x="251.2" y="184.6">STM32F373CCT6LQFP48-7X7</text>
</g>
<g font-size="2.5" fill="#505050">
<text x="181" y="21.4">Buttons</text>
<text x="290.2" y="21.4">LED-Anzeige</text>
<text x="192.7" y="28.3">+3V3</text>
<text x="213" y="28.3">+3V3</text>
<text x="233.4" y="28.3">+3V3</text>
<text x="297.8" y="29">LE</text>
<text x="300.4" y="29">DG</text>
<text x="307.9" y="29">LE</text>
<text x="310.6" y="29">DW</text>
<text x="318.1" y="29">LE</text>
<text x="320.7" y="29">DM</text>
<text x="330.8" y="29">LE</text>
<text x="333.4" y="29">DR</text>
<text x="33.7" y="34.1">DC/DC Konverter (9V/3.3V)</text>
<text x="195.9" y="38.9" transform="rotate(-90 195.9 38.9)">10k</text>
<text x="216.3" y="38.9" transform="rotate(-90 216.3 38.9)">10k</text>
<text x="236.6" y="38.9" transform="rotate(-90 236.6 38.9)">10k</text>
<text x="298.8" y="40.5" transform="rotate(-90 298.8 40.5)">R20</text>
<text x="309" y="40.5" transform="rotate(-90 309 40.5)">R21</text>
<text x="319.1" y="40.5" transform="rotate(-90 319.1 40.5)">R22</text>
<text x="331.8" y="40.5" transform="rotate(-90 331.8 40.5)">R23</text>
<text x="196" y="47.3" transform="rotate(-90 196 47.3)">R36</text>
<text x="197.9" y="48">S4</text>
<text x="216.3" y="47.3" transform="rotate(-90 216.3 47.3)">R29</text>
<text x="218.2" y="48">S2</text>
<text x="236.6" y="47.3" transform="rotate(-90 236.6 47.3)">R30</text>
<text x="238.5" y="48">S3</text>
<text x="134.2" y="51.1" transform="rotate(-90 134.2 51.1)">+3V3</text>
<text x="191.1" y="49.4" transform="rotate(-90 191.1 49.4)">T_STARTLONG</text>
<text x="211.4" y="49.4" transform="rotate(-90 211.4 49.4)">T_START</text>
<text x="231.7" y="49.4" transform="rotate(-90 231.7 49.4)">T_WPS</text>
<text x="303.9" y="48.9" transform="rotate(-90 303.9 48.9)">LED1</text>
<text x="314" y="48.9" transform="rotate(-90 314 48.9)">LED2</text>
<text x="324.2" y="48.9" transform="rotate(-90 324.2 48.9)">LED3</text>
<text x="336.9" y="48.9" transform="rotate(-90 336.9 48.9)">LED4</text>
<text x="38.7" y="54.4">VBAT</text>
<text x="52.6" y="59">C32</text>
<text x="136.4" y="59">C33</text>
<text x="207.9" y="56.6">C31</text>
<text x="228.2" y="56.6">C28</text>
<text x="251.1" y="56.6">C27</text>
<text x="297.8" y="54.4">GND</text>
<text x="307.9" y="54.4">GND</text>
<text x="318.1" y="54.4">GND</text>
<text x="330.8" y="54.4">GND</text>
<text x="52.6" y="64.1">15u</text>
<text x="106.8" y="64.6" transform="rotate(-90 106.8 64.6)">D1</text>
<text x="136.4" y="64.1">220u</text>
<text x="207.9" y="61.7">100n</text>
<text x="228.2" y="61.7">100n</text>
<text x="251.1" y="61.7">100n</text>
<text x="64.1" y="67.1">GND</text>
<text x="104.8" y="77.3">GND</text>
<text x="132.7" y="77.3">GND</text>
<text x="193.7" y="72.2">GND</text>
<text x="214" y="72.2">GND</text>
<text x="234.3" y="72.2">GND</text>
<text x="323.2" y="77.3">Oscillator</text>
<text x="42.5" y="82.4">V-</text>
<text x="48.9" y="82.4">GND</text>
<text x="84.4" y="84.9">GND</text>
<text x="328.3" y="90">OSC_IN</text>
<text x="368.5" y="88.5" transform="rotate(-90 368.5 88.5)">C19</text>
<text x="373.6" y="88.5" transform="rotate(-90 373.6 88.5)">22p</text>
<text x="228.3" y="91.8">+3V3</text>
<text x="48.9" y="105.2">USB</text>
<text x="208" y="104.5">+3V3</text>
<text x="282.5" y="107.8">OSC_OUT</text>
<text x="353.9" y="102.7" transform="rotate(-90 353.9 102.7)">X3</text>
<text x="360" y="102.7" transform="rotate(-90 360 102.7)">ABM3B</text>
<text x="386.7" y="102.7" transform="rotate(-90 386.7 102.7)">GND</text>
<text x="211.2" y="112.6" transform="rotate(-90 211.2 112.6)">10k</text>
<text x="328.3" y="110.3">OSC_OUT</text>
<text x="342.2" y="113.6">0E</text>
<text x="342.2" y="108.8">R24</text>
<text x="368.5" y="108.8" transform="rotate(-90 368.5 108.8)">C20</text>
<text x="373.6" y="108.8" transform="rotate(-90 373.6 108.8)">22p</text>
<text x="94.1" y="115.2">R40</text>
<text x="102.5" y="115.1">1.5k</text>
<text x="120" y="117.9" transform="rotate(-90 120 117.9)">GND</text>
<text x="221.6" y="117.9">OSC_IN</text>
<text x="282.5" y="117.9">LEDM</text>
<text x="282.5" y="115.4">LEDR</text>
<text x="298.6" y="117.4">10k</text>
<text x="306.7" y="117.4">R39</text>
<text x="94.1" y="122.8">R18</text>
<text x="94.1" y="125.3">R25</text>
<text x="102.5" y="122.8">1.5k</text>
<text x="102.5" y="125.3">22E</text>
<text x="109.8" y="125.5">USB_DM</text>
<text x="115.8" y="122">+3V3</text>
<text x="211.2" y="121" transform="rotate(-90 211.2 121)">R37</text>
<text x="221.6" y="123">/RST</text>
<text x="282.5" y="125.5">LEDG</text>
<text x="282.5" y="123">LEDW</text>
<text x="298.6" y="122.5">10k</text>
<text x="306.7" y="122.5">R38</text>
<text x="318.1" y="123" transform="rotate(-90 318.1 123)">GND+3V3</text>
<text x="94.1" y="127.9">R26</text>
<text x="94.1" y="130.4">R27</text>
<text x="102.5" y="127.8">22E</text>
<text x="102.5" y="130.4">100k</text>
<text x="109.8" y="128.1">USB_DP</text>
<text x="228.4" y="131.6" transform="rotate(-90 228.4 131.6)">+3V3</text>
<text x="219.1" y="135.7">ESP_RX</text>
<text x="219.1" y="133.2">ESP_PD</text>
<text x="282.5" y="133.2">SWO</text>
<text x="84.4" y="140.8">GND</text>
<text x="219.1" y="138.2">ESP_TX</text>
<text x="219.1" y="140.8">SD_NSS</text>
<text x="219.1" y="143.3">SD_SCK</text>
<text x="282.5" y="138.2">SWCLK</text>
<text x="219.1" y="145.9">SD_MISO</text>
<text x="282.5" y="145.9">SWDAT</text>
<text x="282.5" y="148.4">USB_DP</text>
<text x="328.3" y="145.9">EKG_SIGNAL</text>
<text x="48.9" y="150.9">WiFi (esp8266)</text>
<text x="219.1" y="150.9">SD_MOSI</text>
<text x="219.1" y="153.5">SD_SWITCH</text>
<text x="282.5" y="150.9">USB_DM</text>
<text x="328" y="150.7" transform="rotate(-90 328 150.7)">6.8k</text>
<text x="74.3" y="161.1">U7</text>
<text x="219.1" y="156">T_START</text>
<text x="219.1" y="161.1">T_WPS</text>
<text x="219.1" y="158.6">T_STARTLONG</text>
<text x="282.5" y="161.1">ADC</text>
<text x="328" y="159.1" transform="rotate(-90 328 159.1)">R42</text>
<text x="63.4" y="166.1" transform="rotate(-90 63.4 166.1)">GND</text>
<text x="102.2" y="163.6">ESP_TX</text>
<text x="102.2" y="166.2">ESP_PD</text>
<text x="298.7" y="165.7">0</text>
<text x="305.5" y="165.6">R7</text>
<text x="328" y="165.9" transform="rotate(-90 328 165.9)">3.3k</text>
<text x="61.6" y="171.3">ESP_RX</text>
<text x="104.3" y="168.5">R28</text>
<text x="112.6" y="168.5">10k</text>
<text x="120.8" y="170.2">+3V3</text>
<text x="298.7" y="168.2">0</text>
<text x="305.5" y="168.2">R8</text>
<text x="74.3" y="176.3">ESP01</text>
<text x="282" y="176">10n</text>
<text x="293.5" y="176">1u</text>
<text x="310.5" y="176.3" transform="rotate(-90 310.5 176.3)">+3V3</text>
<text x="328" y="174.3" transform="rotate(-90 328 174.3)">R41</text>
<text x="229.2" y="184">GND</text>
<text x="281.9" y="181">C30</text>
<text x="292" y="181">C29</text>
<text x="314.3" y="181.4">VGND</text>
<text x="325.7" y="181.4">GND</text>
<text x="48.9" y="191.6">SD-Karte</text>
<text x="285.1" y="191.6">GND</text>
<text x="300.3" y="194.1">Blockkondensatoren (Mikrokontroller)</text>
<text x="88.5" y="203.4" transform="rotate(-90 88.5 203.4)">+3V3</text>
<text x="101.2" y="203.4" transform="rotate(-90 101.2 203.4)">+3V3</text>
<text x="234.3" y="199.2">JTAG</text>
<text x="327.3" y="201">+3V3</text>
<text x="244.5" y="208.7">JP2</text>
<text x="248.6" y="206">+3V3</text>
<text x="94.4" y="211.6" transform="rotate(-90 94.4 211.6)">10k</text>
<text x="96.9" y="211.6" transform="rotate(-90 96.9 211.6)">10k</text>
<text x="99.4" y="211.6" transform="rotate(-90 99.4 211.6)">10k</text>
<text x="102" y="211.6" transform="rotate(-90 102 211.6)">10k</text>
<text x="252.1" y="214.4">SWCLK</text>
<text x="303.5" y="211.5">100n</text>
<text x="313.7" y="211.5">100n</text>
<text x="323.8" y="211.5">100n</text>
<text x="334.6" y="211.5">4.7u</text>
<text x="344.7" y="211.5">4.7u</text>
<text x="78.9" y="219.5">U8</text>
<text x="94.4" y="220" transform="rotate(-90 94.4 220)">R32</text>
<text x="96.9" y="220" transform="rotate(-90 96.9 220)">R33</text>
<text x="99.5" y="220" transform="rotate(-90 99.5 220)">R34</text>
<text x="102" y="220" transform="rotate(-90 102 220)">R35</text>
<text x="252.1" y="219.5">SWDAT</text>
<text x="264.8" y="219.5" transform="rotate(-90 264.8 219.5)">GND</text>
<text x="304.7" y="216.6">C21</text>
<text x="314.9" y="216.6">C22</text>
<text x="325.1" y="216.6">C23</text>
<text x="335.2" y="216.6">C24</text>
<text x="345.4" y="216.6">C25</text>
<text x="104.8" y="222">SD_NSS</text>
<text x="104.8" y="224.6">SD_MOSI</text>
<text x="252.1" y="224.6">SWO</text>
<text x="252.1" y="222">/RST</text>
<text x="328.3" y="227.1">GND</text>
<text x="104.8" y="229.7">SD_SCK</text>
<text x="104.8" y="234.7">SD_MISO</text>
<text x="91.6" y="244.7">R31</text>
<text x="99.9" y="244.7">10k</text>
<text x="110.7" y="243.9">+3V3</text>
<text x="63.6" y="250">SPI_SD</text>
<text x="120" y="247.4">SD_SWITCH</text>
<text x="87" y="260.1">GND</text>
<text x="94.2" y="259.5" transform="rotate(-90 94.2 259.5)">100n</text>
<text x="99.3" y="258.3" transform="rotate(-90 99.3 258.3)">C26</text>
</g>
<g font-size="2.1" fill="#505050">
<text x="192.1" y="51.5">1</text>
<text x="199.1" y="51.5">2</text>
<text x="212.5" y="51.5">1</text>
<text x="219.4" y="51.5">2</text>
<text x="232.8" y="51.5">1</text>
<text x="239.7" y="51.5">2</text>
<text x="70.8" y="59.2">1</text>
<text x="70.8" y="54.1">2</text>
<text x="76.6" y="55.2">IN</text>
<text x="94.2" y="55.2">SW</text>
<text x="102" y="54.1">3</text>
<text x="102" y="59.2">4</text>
<text x="76.6" y="60.3">SHDN</text>
<text x="95" y="60.3">FB</text>
<text x="192.1" y="61.7">3</text>
<text x="199.1" y="61.7">4</text>
<text x="212.5" y="61.7">3</text>
<text x="219.4" y="61.7">4</text>
<text x="232.8" y="61.7">3</text>
<text x="239.7" y="61.7">4</text>
<text x="80.1" y="67.3" transform="rotate(-90 80.1 67.3)">GND4</text>
<text x="85.2" y="67.3" transform="rotate(-90 85.2 67.3)">GND3</text>
<text x="90.3" y="67.3" transform="rotate(-90 90.3 67.3)">GND2</text>
<text x="95.4" y="67.3" transform="rotate(-90 95.4 67.3)">GND1</text>
<text x="79" y="73.2" transform="rotate(-90 79 73.2)">8</text>
<text x="84.1" y="73.2" transform="rotate(-90 84.1 73.2)">7</text>
<text x="89.2" y="73.2" transform="rotate(-90 89.2 73.2)">6</text>
<text x="94.3" y="73.2" transform="rotate(-90 94.3 73.2)">5</text>
<text x="234.7" y="97.3">24</text>
<text x="234.7" y="99.8">17</text>
<text x="241.7" y="98.4">VDDSD</text>
<text x="241.7" y="100.9">VDD_2</text>
<text x="355.8" y="97.3" transform="rotate(-90 355.8 97.3)">3</text>
<text x="234.7" y="102.3">48</text>
<text x="235.9" y="107.4">1</text>
<text x="241.7" y="103.5">VDD_1</text>
<text x="253.1" y="106">PC15_-_OSC32_OUT</text>
<text x="277.3" y="107.4">6</text>
<text x="277.3" y="104.9">4</text>
<text x="355.8" y="104.2" transform="rotate(-90 355.8 104.2)">1</text>
<text x="235.9" y="110">2</text>
<text x="235.9" y="112.5">3</text>
<text x="241.7" y="108.5">VBAT</text>
<text x="241.7" y="111.1">PC13</text>
<text x="241.7" y="113.6">PC14_-_OSC32_IN</text>
<text x="259" y="108.5">PF1-OSC_OUT</text>
<text x="235.9" y="117.6">5</text>
<text x="241.7" y="118.7">PF0-OSC_IN</text>
<text x="269" y="118.7">PB8</text>
<text x="269" y="116.1">PB9</text>
<text x="277.3" y="117.6">45</text>
<text x="277.3" y="115">46</text>
<text x="73.3" y="123.8">1</text>
<text x="79.2" y="122.7">1</text>
<text x="79.2" y="125.2">2</text>
<text x="235.9" y="122.7">7</text>
<text x="241.7" y="123.8">NRST</text>
<text x="265.9" y="121.2">BOOT0</text>
<text x="269" y="123.8">PB7</text>
<text x="277.3" y="125.2">42</text>
<text x="277.3" y="122.7">43</text>
<text x="277.3" y="120.1">44</text>
<text x="73.3" y="126.3">2</text>
<text x="73.3" y="128.8">3</text>
<text x="73.3" y="131.4">4</text>
<text x="79.2" y="127.7">3</text>
<text x="79.2" y="130.3">4</text>
<text x="234.7" y="130.3">10</text>
<text x="235.9" y="127.7">9</text>
<text x="241.7" y="128.8">VREF+</text>
<text x="241.7" y="131.4">PA0</text>
<text x="269" y="131.4">PB4</text>
<text x="269" y="128.8">PB5</text>
<text x="269" y="126.3">PB6</text>
<text x="277.3" y="130.3">40</text>
<text x="277.3" y="127.7">41</text>
<text x="73.3" y="133.9">5</text>
<text x="79.2" y="132.8">5</text>
<text x="234.7" y="132.8">11</text>
<text x="234.7" y="135.3">12</text>
<text x="234.7" y="137.9">13</text>
<text x="241.7" y="133.9">PA1</text>
<text x="241.7" y="136.5">PA2</text>
<text x="267.8" y="136.5">PA15</text>
<text x="269" y="133.9">PB3</text>
<text x="277.3" y="137.9">37</text>
<text x="277.3" y="135.3">38</text>
<text x="277.3" y="132.8">39</text>
<text x="234.7" y="140.4">14</text>
<text x="234.7" y="143">15</text>
<text x="241.7" y="139">PA3</text>
<text x="241.7" y="141.5">PA4</text>
<text x="267.8" y="139">PA14</text>
<text x="269.1" y="141.5">PF7</text>
<text x="277.3" y="143">35</text>
<text x="277.3" y="140.4">36</text>
<text x="234.7" y="145.5">16</text>
<text x="241.7" y="144.1">PA5</text>
<text x="241.7" y="146.6">PA6</text>
<text x="267.8" y="149.2">PA12</text>
<text x="267.8" y="146.6">PA13</text>
<text x="269.1" y="144.1">PF6</text>
<text x="277.3" y="148">33</text>
<text x="277.3" y="145.5">34</text>
<text x="234.7" y="150.6">18</text>
<text x="234.7" y="153.1">19</text>
<text x="234.7" y="155.7">20</text>
<text x="241.7" y="151.7">PB0</text>
<text x="241.7" y="154.2">PB1</text>
<text x="267.8" y="154.2">PA10</text>
<text x="267.8" y="151.7">PA11</text>
<text x="277.3" y="155.7">30</text>
<text x="277.3" y="153.1">31</text>
<text x="277.3" y="150.6">32</text>
<text x="234.7" y="158.2">21</text>
<text x="234.7" y="160.7">22</text>
<text x="241.7" y="156.8">PB2</text>
<text x="241.7" y="159.3">PE8</text>
<text x="241.7" y="161.9">PE9</text>
<text x="268.8" y="161.9">PD8</text>
<text x="268.9" y="159.3">PA8</text>
<text x="268.9" y="156.8">PA9</text>
<text x="277.3" y="160.7">28</text>
<text x="277.3" y="158.2">29</text>
<text x="76.6" y="164.4">GND</text>
<text x="76.6" y="166.9">GPIO2</text>
<text x="88.3" y="166.9">CH_PD</text>
<text x="90.9" y="164.4">TXD</text>
<text x="267.8" y="166.9">PB14</text>
<text x="267.8" y="164.4">PB15</text>
<text x="277.3" y="165.8">26</text>
<text x="277.3" y="163.3">27</text>
<text x="76.6" y="169.5">GPIO0</text>
<text x="76.6" y="172">RXD</text>
<text x="91" y="172">VCC</text>
<text x="91" y="169.5">RST</text>
<text x="234.7" y="168.4">47</text>
<text x="234.7" y="173.4">23</text>
<text x="241.7" y="169.5">VSS_1</text>
<text x="263.5" y="169.5">VREFSD+</text>
<text x="277.3" y="168.4">25</text>
<text x="235.9" y="176">8</text>
<text x="241.7" y="174.6">VSSSD/VREFSD</text>
<text x="241.7" y="177.1">VSSA/VREFVDDA/</text>
<text x="244.2" y="211.5">1</text>
<text x="244.2" y="214.1">2</text>
<text x="82.3" y="221.7">2</text>
<text x="244.2" y="216.6">3</text>
<text x="244.2" y="219.2">4</text>
<text x="244.2" y="221.7">5</text>
<text x="70.8" y="222.8">CS_DAT3</text>
<text x="71.7" y="225.3">DI_CMD</text>
<text x="75.7" y="227.9">VCC</text>
<text x="82.3" y="224.2">3</text>
<text x="82.3" y="226.8">4</text>
<text x="244.2" y="224.2">6</text>
<text x="75.3" y="233">GND</text>
<text x="76" y="230.4">CLK</text>
<text x="82.3" y="229.3">5</text>
<text x="82.3" y="231.9">6</text>
<text x="70.3" y="235.5">DO_DAT0</text>
<text x="72" y="238">X_DAT1</text>
<text x="82.3" y="234.4">7</text>
<text x="82.3" y="236.9">8</text>
<text x="82.3" y="239.5">1</text>
<text x="72" y="240.6">X_DAT2</text>
<text x="75.3" y="248.2">SW1</text>
<text x="75.3" y="250.7">SW2</text>
<text x="82.3" y="247.1">9</text>
<text x="82.3" y="249.6">10</text>
</g>
<g font-size="1.8" fill="#800000">
<text x="50.8" y="59.1" transform="rotate(-90 50.8 59.1)">+</text>
<text x="134.7" y="59.1" transform="rotate(-90 134.7 59.1)">+</text>
</g>
<g font-size=".6" fill="#800080">
<text x="107.5" y="71.3" transform="rotate(-90 107.5 71.3)">SpiceOrder</text>
<text x="107.5" y="68.4" transform="rotate(-90 107.5 68.4)">1</text>
<text x="107.5" y="66.2" transform="rotate(-90 107.5 66.2)">SpiceOrder 2</text>
</g>
</svg>
